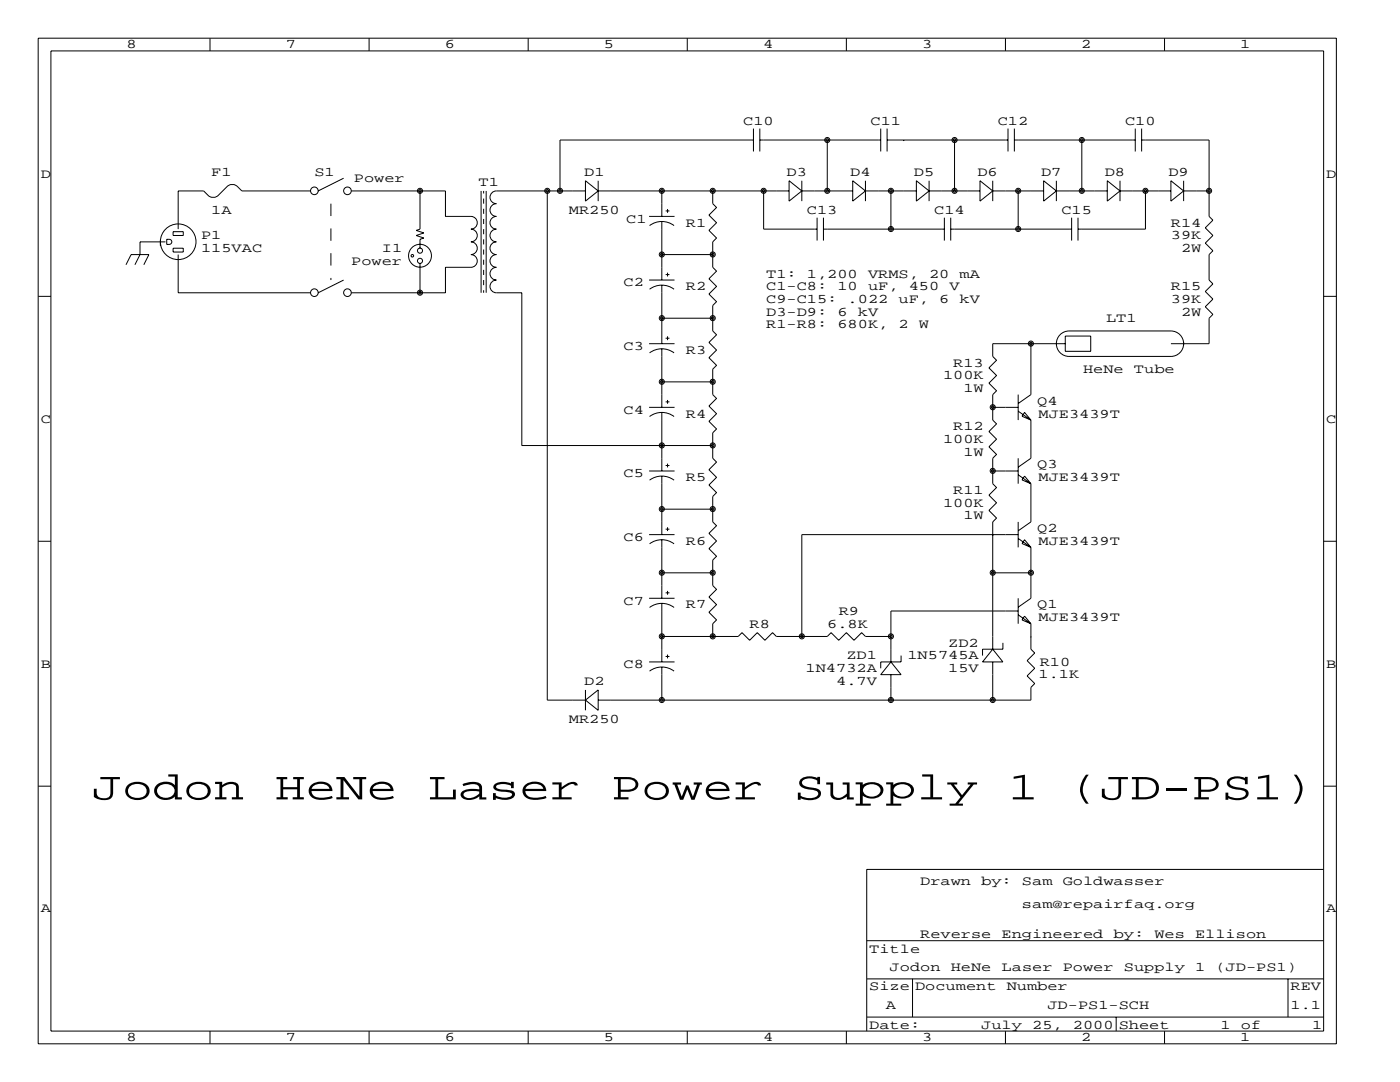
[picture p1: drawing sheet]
<svg xmlns="http://www.w3.org/2000/svg" width="279mm" height="216mm" viewBox="0 0 279 216" stroke-linecap="round" stroke-linejoin="round" font-family="sans-serif">
<g fill="none" stroke="#000" stroke-width=".2">
<path d="M7.6 7.6h259.1v200.7h-259.1zM10.2 10.2h254v195.5h-254zM41.9 7.6v2.6M73.7 7.6v2.6M105.4 7.6v2.6M137.2 7.6v2.6M168.9 7.6v2.6M200.7 7.6v2.6M232.4 7.6v2.6M62 38.1h-13.7l-1.1-1-.5-.3h-.7l-.5 .3-2.1 2-.5 .3h-.7l-.5-.3-1.1-1h-5v7.6M68.6 35.6l-5.1 2.5M70.1 38.1h18.8v5.1h5.1a1.27 1.27 0 0 1 1.3 1.3 1.27 1.27 0 0 1-1.3 1.2 1.27 1.27 0 0 1 1.3 1.3 1.27 1.27 0 0 1-1.3 1.3 1.27 1.27 0 0 1 1.3 1.2 1.27 1.27 0 0 1-1.3 1.3 1.27 1.27 0 0 1 1.3 1.3 1.27 1.27 0 0 1-1.3 1.2h-5.1v5.1h-18.8"/>
<path d="M83.8 38.1v7.6l-.7 .3 1.5 .5-1.5 .5 1.5 .5-.8 .3v1.7M96 38.1v20.3M96.5 38.1v.5M96.5 39.6v1M97 38.1v20.3M109.2 38.1v101.6h7.6M116.8 38.1h-17.7a1.27 1.27 0 0 0-1.3 1.3 1.27 1.27 0 0 0 1.3 1.2 1.27 1.27 0 0 0-1.3 1.3 1.27 1.27 0 0 0 1.3 1.3 1.27 1.27 0 0 0-1.3 1.3 1.27 1.27 0 0 0 1.3 1.2 1.27 1.27 0 0 0-1.3 1.3 1.27 1.27 0 0 0 1.3 1.3 1.27 1.27 0 0 0-1.3 1.2 1.27 1.27 0 0 0 1.3 1.3 1.27 1.27 0 0 0-1.3 1.3 1.27 1.27 0 0 0 1.3 1.2 1.27 1.27 0 0 0-1.3 1.3 1.27 1.27 0 0 0 1.3 1.3 1.27 1.27 0 0 0-1.3 1.3 1.27 1.27 0 0 0 1.3 1.2h5v30.5h38.1M116.8 36.1l2.6 2-2.6 2zM119.4 38.1h38.1M119.4 36.1v4M132.1 38.1v5.1M142.2 38.1v2.5l.8 .8-1.5 1.5 1.5 1.5-1.5 1.6 1.5 1.5-.8 .8v5l.8 .8-1.5 1.5 1.5 1.5-1.5 1.6 1.5 1.5-.8 .8v5l.8 .8-1.5 1.5 1.5 1.5-1.5 1.6 1.5 1.5-.8 .8v5l.8 .8-1.5 1.5 1.5 1.5-1.5 1.6 1.5 1.5-.8 .8v5l.8 .8-1.5 1.5 1.5 1.5-1.5 1.6 1.5 1.5-.8 .8v5l.8 .8-1.5 1.5 1.5 1.5-1.5 1.6 1.5 1.5-.8 .8v5l.8 .8-1.5 1.5 1.5 1.5-1.5 1.6 1.5 1.5-.8 .8v2.5"/>
<path d="M150.4 27.9h-38.6v10.2M150.4 25.7v4.5M151.6 27.9h24.2M151.6 25.7v4.5M152.4 38.1v7.6h10.7M157.5 36.1l2.5 2-2.5 2zM160 38.1h10.2M160 36.1v4M165.1 27.9v10.2M170.2 36.1l2.5 2-2.5 2zM172.7 38.1h10.2M172.7 36.1v4"/>
<path d="M175.8 25.7v4.5M177 27.9h24.2M177 25.7v4.5M177.8 38.1v7.6M180.3 27.9h.1M182.9 36.1l2.5 2-2.5 2zM185.4 38.1h10.2M185.4 36.1v4M190.5 27.9v10.2M195.6 36.1l2.5 2-2.5 2zM198.1 38.1h10.2M198.1 36.1v4"/>
<path d="M201.2 25.7v4.5M202.4 27.9h24.2M202.4 25.7v4.5M203.2 38.1v7.6M208.3 36.1l2.5 2-2.5 2zM210.8 38.1h10.2M210.8 36.1v4M215.9 27.9v10.2M221 36.1l2.5 2-2.5 2zM223.5 38.1h10.2M223.5 36.1v4M226.6 25.7v4.5"/>
<path d="M227.8 27.9h13.5v15.3l.8 .7-1.6 1.6 1.6 1.5-1.6 1.5 1.6 1.5-.8 .8v5.1l.8 .7-1.6 1.6 1.6 1.5-1.6 1.5 1.6 1.5-.8 .8v5.1h-7.6M227.8 25.7v4.5M228.6 38.1v7.6h-13.5M233.7 36.1l2.5 2-2.5 2zM236.2 38.1h5.1M236.2 36.1v4M7.6 59.1h2.6M25.1 52.8l1.1-2h3.5l-1 2M32 48v1M33 48.3h-5.1v2.5l-1 2M33.3 47.8h.5a.51 .51 0 0 1 .5 .5 .51 .51 0 0 1-.5 .5h-.5zM34.5 46.2h2.1v.8h-2.1z"/>
<path d="M34.5 49.5h2.1v.8h-2.1zM35.6 50.8v7.6h26.4M68.6 55.9l-5.1 2.5M83.8 52.6v5.8M96.5 41.7v1M96.5 43.7v1M96.5 45.7v1M96.5 47.8v1M96.5 49.8v1M96.5 51.8v1M96.5 53.8v1.1M96.5 55.9v1"/>
<path d="M96.5 57.9v.5M129.5 55.9h5.1M129.5 43.2h5.1M129.6 57.7a4.1 4.1 0 0 1 4.9 0M129.6 45a4.1 4.1 0 0 1 4.9 0M132.1 44.2v11.7M132.1 56.9v11.7M132.1 50.8h10.1M132.8 54.8h.8M132.8 42.1h.8M133.2 41.7v.8M133.2 54.4v.8"/>
<path d="M163.1 43.4v4.6M164.3 45.7h24.2M164.3 43.4v4.6M188.5 43.4v4.6M189.7 45.7h24.2M189.7 43.4v4.6M213.9 43.4v4.6M215.1 43.4v4.6M264.2 59.1h2.5M129.5 68.6h5.1M129.6 70.4a4.1 4.1 0 0 1 4.9 0M132.1 69.6v11.7"/>
<path d="M132.1 63.5h10.1M132.1 76.2h10.1M132.8 67.5h.8M133.2 67.1v.8M133.2 79.8v.8M203.2 78.7v5.1M205.7 68.6v10.1l-2.5 1.8M211.4 67a2.54 2.54 0 0 1 2-1h20.3a2.54 2.54 0 0 1 2.5 2.6 2.54 2.54 0 0 1-2.5 2.5h-20.3a2.54 2.54 0 0 1-2.3-1.4 2.54 2.54 0 0 1 .3-2.7zM212.6 68.6h-14.5v2.5l.8 .8-1.5 1.5 1.5 1.5-1.5 1.6 1.5 1.5-.8 .7v5.1l.8 .8-1.5 1.5 1.5 1.5-1.5 1.6 1.5 1.5-.8 .7v5.1l.8 .8-1.5 1.5 1.5 1.5-1.5 1.6 1.5 1.5-.8 .7v25.4M212.6 67.1h5.1v3h-5.1zM236.2 68.3v.5M129.5 81.3h5.1"/>
<path d="M129.5 94h5.1M129.6 83.1a4.1 4.1 0 0 1 4.9 0M129.6 95.8a4.1 4.1 0 0 1 4.9 0M132.1 82.3v11.7M132.1 95v11.7M132.8 80.2h.8M132.8 92.9h.8M133.2 92.5v.8M198.1 81.3h5.1M198.1 94h5.1M203.2 91.4v5.1M203.2 94.7l2.5 1.8"/>
<path d="M203.2 82l2.5 1.8M204.5 95l1.2 1.5-1.7-.7zM204.5 82.3l1.2 1.5-1.7-.7zM205.7 96.5v7.6l-2.5 1.8M205.7 83.8v7.6l-2.5 1.8M7.6 108h2.6M129.5 106.7h5.1M129.5 119.4h5.1M129.6 108.5a4.1 4.1 0 0 1 4.9 0M132.1 107.7v11.7M132.1 101.6h10.1M132.1 114.3h10.1"/>
<path d="M132.8 105.6h.8M132.8 118.3h.8M133.2 105.2v.8M133.2 117.9v.8M198.1 106.7h.1M198.1 114.3h7.6M203.2 106.7h-43.2v20.3M203.2 104.1v5.1M203.2 119.4v5.1M203.2 107.4l2.5 1.8M204.5 107.7l1.2 1.5-1.7-.7zM205.7 109.2v10.2l-2.5 1.8"/>
<path d="M264.2 108h2.5M116.8 137.7v4M116.8 139.7l2.6-2v4zM129.5 132.1h5.1M129.6 121.2a4.1 4.1 0 0 1 4.9 0M129.6 133.9a4.1 4.1 0 0 1 4.9 0M132.1 127h15.2l.8-.8 1.5 1.6 1.5-1.6 1.6 1.6 1.5-1.6 .7 .8h10.2l.8-.8 1.5 1.6 1.5-1.6 1.5 1.6 1.6-1.6 .7 .8h5.1M132.1 120.4v11.7M132.1 133.1v6.6M132.8 131h.8M133.2 130.6v.8M177.8 134.6v5.1"/>
<path d="M177.8 132.1l2 2.5h-4zM179.8 130.8v1.3h-4v1.2M198.1 132.1v7.6M198.1 129.5l2.1 2.6h-4.1zM200.2 128.3v1.2h-4.1v1.3M203.2 121.9h-25.4v10.2M203.2 122.7l2.5 1.8M204.5 122.9l1.2 1.6-1.7-.8zM205.7 127h.1M205.7 124.5v5l.8 .8-1.5 1.5 1.5 1.5-1.5 1.6 1.5 1.5-.8 .8v2.5h-86.3M7.6 156.9h2.6M264.2 156.9h2.5"/>
<path d="M264.2 173.5h-91.2v32.2M173 195.3h91.2M173 187.7h91.2M182.1 195.3v7.6M257 195.3v7.6M41.9 205.7v2.6M73.7 205.7v2.6M105.4 205.7v2.6M137.2 205.7v2.6M168.9 205.7v2.6M173 202.9h91.2M200.7 205.7v2.6"/>
<path d="M222.8 202.9v2.8M232.4 205.7v2.6"/>
<circle cx="62.7" cy="38.1" r=".76"/>
<circle cx="69.3" cy="38.1" r=".76"/>
<circle cx="83.8" cy="38.1" r=".51"/>
<circle cx="83.8" cy="38.1" r=".25"/>
<circle cx="109.2" cy="38.1" r=".51"/>
<circle cx="109.2" cy="38.1" r=".25"/>
<circle cx="111.8" cy="38.1" r=".51"/>
<circle cx="111.8" cy="38.1" r=".25"/>
<circle cx="132.1" cy="38.1" r=".51"/>
<circle cx="132.1" cy="38.1" r=".25"/>
<circle cx="142.2" cy="38.1" r=".51"/>
<circle cx="142.2" cy="38.1" r=".25"/>
<circle cx="152.4" cy="38.1" r=".51"/>
<circle cx="152.4" cy="38.1" r=".25"/>
<circle cx="165.1" cy="27.9" r=".51"/>
<circle cx="165.1" cy="38.1" r=".51"/>
<circle cx="165.1" cy="38.1" r=".25"/>
<circle cx="165.1" cy="27.9" r=".25"/>
<circle cx="177.8" cy="38.1" r=".51"/>
<circle cx="177.8" cy="38.1" r=".25"/>
<circle cx="190.5" cy="38.1" r=".51"/>
<circle cx="190.5" cy="27.9" r=".51"/>
<circle cx="190.5" cy="38.1" r=".25"/>
<circle cx="190.5" cy="27.9" r=".25"/>
<circle cx="203.2" cy="38.1" r=".51"/>
<circle cx="203.2" cy="38.1" r=".25"/>
<circle cx="215.9" cy="27.9" r=".51"/>
<circle cx="215.9" cy="38.1" r=".51"/>
<circle cx="215.9" cy="38.1" r=".25"/>
<circle cx="215.9" cy="27.9" r=".25"/>
<circle cx="228.6" cy="38.1" r=".51"/>
<circle cx="228.6" cy="38.1" r=".25"/>
<circle cx="241.3" cy="38.1" r=".51"/>
<circle cx="241.3" cy="38.1" r=".25"/>
<circle cx="35.6" cy="48.2" r="3.6"/>
<circle cx="62.7" cy="58.4" r=".76"/>
<circle cx="69.3" cy="58.4" r=".76"/>
<circle cx="82.3" cy="51" r=".25"/>
<circle cx="83.8" cy="51" r="2.29"/>
<circle cx="83.8" cy="50" r=".51"/>
<circle cx="83.8" cy="58.4" r=".51"/>
<circle cx="83.8" cy="52" r=".51"/>
<circle cx="83.8" cy="58.4" r=".25"/>
<circle cx="132.1" cy="50.8" r=".51"/>
<circle cx="132.1" cy="50.8" r=".25"/>
<circle cx="142.2" cy="50.8" r=".51"/>
<circle cx="142.2" cy="50.8" r=".25"/>
<circle cx="177.8" cy="45.7" r=".51"/>
<circle cx="177.8" cy="45.7" r=".25"/>
<circle cx="203.2" cy="45.7" r=".51"/>
<circle cx="203.2" cy="45.7" r=".25"/>
<circle cx="132.1" cy="63.5" r=".51"/>
<circle cx="132.1" cy="76.2" r=".51"/>
<circle cx="132.1" cy="76.2" r=".25"/>
<circle cx="132.1" cy="63.5" r=".25"/>
<circle cx="142.2" cy="63.5" r=".51"/>
<circle cx="142.2" cy="76.2" r=".51"/>
<circle cx="142.2" cy="63.5" r=".25"/>
<circle cx="142.2" cy="76.2" r=".25"/>
<circle cx="205.7" cy="68.6" r=".51"/>
<circle cx="205.7" cy="68.6" r=".25"/>
<circle cx="132.1" cy="88.9" r=".51"/>
<circle cx="132.1" cy="88.9" r=".25"/>
<circle cx="142.2" cy="88.9" r=".51"/>
<circle cx="142.2" cy="88.9" r=".25"/>
<circle cx="198.1" cy="81.3" r=".51"/>
<circle cx="198.1" cy="94" r=".51"/>
<circle cx="198.1" cy="94" r=".25"/>
<circle cx="198.1" cy="81.3" r=".25"/>
<circle cx="132.1" cy="114.3" r=".51"/>
<circle cx="132.1" cy="101.6" r=".51"/>
<circle cx="132.1" cy="101.6" r=".25"/>
<circle cx="132.1" cy="114.3" r=".25"/>
<circle cx="142.2" cy="101.6" r=".51"/>
<circle cx="142.2" cy="114.3" r=".51"/>
<circle cx="142.2" cy="101.6" r=".25"/>
<circle cx="142.2" cy="114.3" r=".25"/>
<circle cx="198.1" cy="114.3" r=".51"/>
<circle cx="198.1" cy="114.3" r=".25"/>
<circle cx="205.7" cy="114.3" r=".51"/>
<circle cx="205.7" cy="114.3" r=".25"/>
<circle cx="132.1" cy="139.7" r=".51"/>
<circle cx="132.1" cy="127" r=".51"/>
<circle cx="132.1" cy="139.7" r=".25"/>
<circle cx="132.1" cy="127" r=".25"/>
<circle cx="142.2" cy="127" r=".51"/>
<circle cx="142.2" cy="127" r=".25"/>
<circle cx="160" cy="127" r=".51"/>
<circle cx="160" cy="127" r=".25"/>
<circle cx="177.8" cy="139.7" r=".51"/>
<circle cx="177.8" cy="127" r=".51"/>
<circle cx="177.8" cy="139.7" r=".25"/>
<circle cx="177.8" cy="127" r=".25"/>
<circle cx="198.1" cy="139.7" r=".51"/>
<circle cx="198.1" cy="139.7" r=".25"/>
</g>
<path d="M66 40.6v15.3" fill="none" stroke="#000" stroke-width=".2" stroke-dasharray="2.5" stroke-linecap="butt"/>
<g font-size="7.9">
<text x="18.3" y="159.5">Jodon</text>
<text x="54.9" y="159.5">HeNe</text>
<text x="85.3" y="159.5">Laser</text>
<text x="121.9" y="159.5">Power</text>
<text x="158.5" y="159.5">Supply</text>
<text x="201.2" y="159.5">1</text>
<text x="213.4" y="159.5">(JD-PS1)</text>
</g>
<g font-size="2.6">
<text x="25.3" y="9.7">8</text>
<text x="57" y="9.7">7</text>
<text x="88.8" y="9.7">6</text>
<text x="120.5" y="9.7">5</text>
<text x="152.3" y="9.7">4</text>
<text x="184" y="9.7">3</text>
<text x="215.8" y="9.7">2</text>
<text x="247.5" y="9.7">1</text>
<text x="148.3" y="24.9">C10</text>
<text x="173.7" y="24.9">C11</text>
<text x="199.1" y="24.9">C12</text>
<text x="224.5" y="24.9">C10</text>
<text x="8.1" y="35.5">D</text>
<text x="42.2" y="35.1">F1</text>
<text x="62.7" y="35.1">S1</text>
<text x="116.6" y="35.1">D1</text>
<text x="157" y="35.1">D3</text>
<text x="169.7" y="35.1">D4</text>
<text x="182.4" y="35.1">D5</text>
<text x="195.1" y="35.1">D6</text>
<text x="207.8" y="35.1">D7</text>
<text x="220.5" y="35.1">D8</text>
<text x="233.2" y="35.1">D9</text>
<text x="264.7" y="35.5">D</text>
<text x="70.6" y="36.3">Power</text>
<text x="95.5" y="37.1">T1</text>
<text x="40.1" y="47.8">P1</text>
<text x="42.2" y="42.7">1A</text>
<text x="113.5" y="42.7">MR250</text>
<text x="125" y="44.4">C1</text>
<text x="136.9" y="45.2">R1</text>
<text x="161" y="42.7">C13</text>
<text x="186.4" y="42.7">C14</text>
<text x="211.8" y="42.7">C15</text>
<text x="233.7" y="45.2">R14</text>
<text x="233.7" y="47.8">39K</text>
<text x="40.1" y="50.3">115VAC</text>
<text x="70.1" y="52.8">Power</text>
<text x="76.2" y="50.3">I1</text>
<text x="235.7" y="50.3">2W</text>
<text x="124.5" y="57.1">C2</text>
<text x="136.9" y="57.9">R2</text>
<text x="152.9" y="55.4">T1:</text>
<text x="152.9" y="57.9">C1-C8:</text>
<text x="161" y="55.4">1,200</text>
<text x="167.1" y="57.9">10</text>
<text x="173.2" y="55.4">VRMS,</text>
<text x="173.2" y="57.9">uF,</text>
<text x="181.4" y="57.9">450</text>
<text x="185.4" y="55.4">20</text>
<text x="189.5" y="57.9">V</text>
<text x="191.5" y="55.4">mA</text>
<text x="233.7" y="57.9">R15</text>
<text x="152.9" y="65.5">R1-R8:</text>
<text x="152.9" y="63">D3-D9:</text>
<text x="152.9" y="60.5">C9-C15:</text>
<text x="167.1" y="65.5">680K,</text>
<text x="167.1" y="63">6</text>
<text x="169.2" y="60.5">.022</text>
<text x="171.2" y="63">kV</text>
<text x="179.3" y="65.5">2</text>
<text x="179.3" y="60.5">uF,</text>
<text x="183.4" y="65.5">W</text>
<text x="187.5" y="60.5">6</text>
<text x="191.5" y="60.5">kV</text>
<text x="220.7" y="64.3">LT1</text>
<text x="233.7" y="60.5">39K</text>
<text x="235.7" y="63">2W</text>
<text x="124.5" y="69.8">C3</text>
<text x="136.9" y="70.6">R3</text>
<text x="188.2" y="75.7">100K</text>
<text x="190.2" y="73.2">R13</text>
<text x="216.2" y="74.4">HeNe</text>
<text x="226.3" y="74.4">Tube</text>
<text x="124.5" y="82.5">C4</text>
<text x="136.9" y="83.3">R4</text>
<text x="192.3" y="78.2">1W</text>
<text x="207" y="80.8">Q4</text>
<text x="207.3" y="83.3">MJE3439T</text>
<text x="8.1" y="84.3">C</text>
<text x="188.2" y="88.4">100K</text>
<text x="190.2" y="85.9">R12</text>
<text x="264.7" y="84.3">C</text>
<text x="124.5" y="95.2">C5</text>
<text x="192.3" y="90.9">1W</text>
<text x="207" y="93.5">Q3</text>
<text x="136.9" y="96">R5</text>
<text x="188.2" y="101.1">100K</text>
<text x="190.2" y="98.6">R11</text>
<text x="207.3" y="96">MJE3439T</text>
<text x="124.5" y="107.9">C6</text>
<text x="192.3" y="103.6">1W</text>
<text x="207" y="106.2">Q2</text>
<text x="136.9" y="108.7">R6</text>
<text x="207.3" y="108.7">MJE3439T</text>
<text x="124.5" y="120.6">C7</text>
<text x="136.9" y="121.4">R7</text>
<text x="149.6" y="125.2">R8</text>
<text x="165.1" y="125.2">6.8K</text>
<text x="167.4" y="122.7">R9</text>
<text x="207" y="121.4">Q1</text>
<text x="207.3" y="124">MJE3439T</text>
<text x="168.9" y="131.6">ZD1</text>
<text x="181.1" y="131.6">1N5745A</text>
<text x="189.2" y="129">ZD2</text>
<text x="8.1" y="133.2">B</text>
<text x="116.6" y="136.7">D2</text>
<text x="124.5" y="133.3">C8</text>
<text x="160.8" y="134.1">1N4732A</text>
<text x="166.9" y="136.7">4.7V</text>
<text x="189.2" y="134.1">15V</text>
<text x="207.3" y="135.4">1.1K</text>
<text x="207.5" y="132.8">R10</text>
<text x="264.7" y="133.2">B</text>
<text x="113.5" y="144.3">MR250</text>
<text x="183.6" y="176.5">Drawn</text>
<text x="195.8" y="176.5">by:</text>
<text x="204" y="176.5">Sam</text>
<text x="212.1" y="176.5">Goldwasser</text>
<text x="8.1" y="182.1">A</text>
<text x="204" y="181.1">sam@repairfaq.org</text>
<text x="264.7" y="182.1">A</text>
<text x="173.5" y="190.2">Title</text>
<text x="183.6" y="187.2">Reverse</text>
<text x="199.9" y="187.2">Engineered</text>
<text x="222.2" y="187.2">by:</text>
<text x="230.4" y="187.2">Wes</text>
<text x="238.5" y="187.2">Ellison</text>
<text x="173.5" y="197.6">Size Document</text>
<text x="177.5" y="193.8">Jodon</text>
<text x="189.7" y="193.8">HeNe</text>
<text x="199.9" y="193.8">Laser</text>
<text x="200.9" y="197.6">Number</text>
<text x="212.1" y="193.8">Power</text>
<text x="224.3" y="193.8">Supply</text>
<text x="238.5" y="193.8">1</text>
<text x="242.6" y="193.8">(JD-PS1)</text>
<text x="257.6" y="197.6">REV</text>
<text x="176.8" y="201.4">A</text>
<text x="209" y="201.4">JD-PS1-SCH</text>
<text x="257.6" y="201.4">1.1</text>
<text x="25.3" y="207.8">8</text>
<text x="57" y="207.8">7</text>
<text x="88.8" y="207.8">6</text>
<text x="120.5" y="207.8">5</text>
<text x="152.3" y="207.8">4</text>
<text x="173.5" y="205.2">Date:</text>
<text x="184" y="207.8">3</text>
<text x="195.8" y="205.2">July</text>
<text x="206" y="205.2">25,</text>
<text x="214.1" y="205.2">2000 Sheet</text>
<text x="215.8" y="207.8">2</text>
<text x="243.6" y="205.2">1</text>
<text x="247.5" y="207.8">1</text>
<text x="247.7" y="205.2">of</text>
<text x="261.9" y="205.2">1</text>
</g>
</svg>
